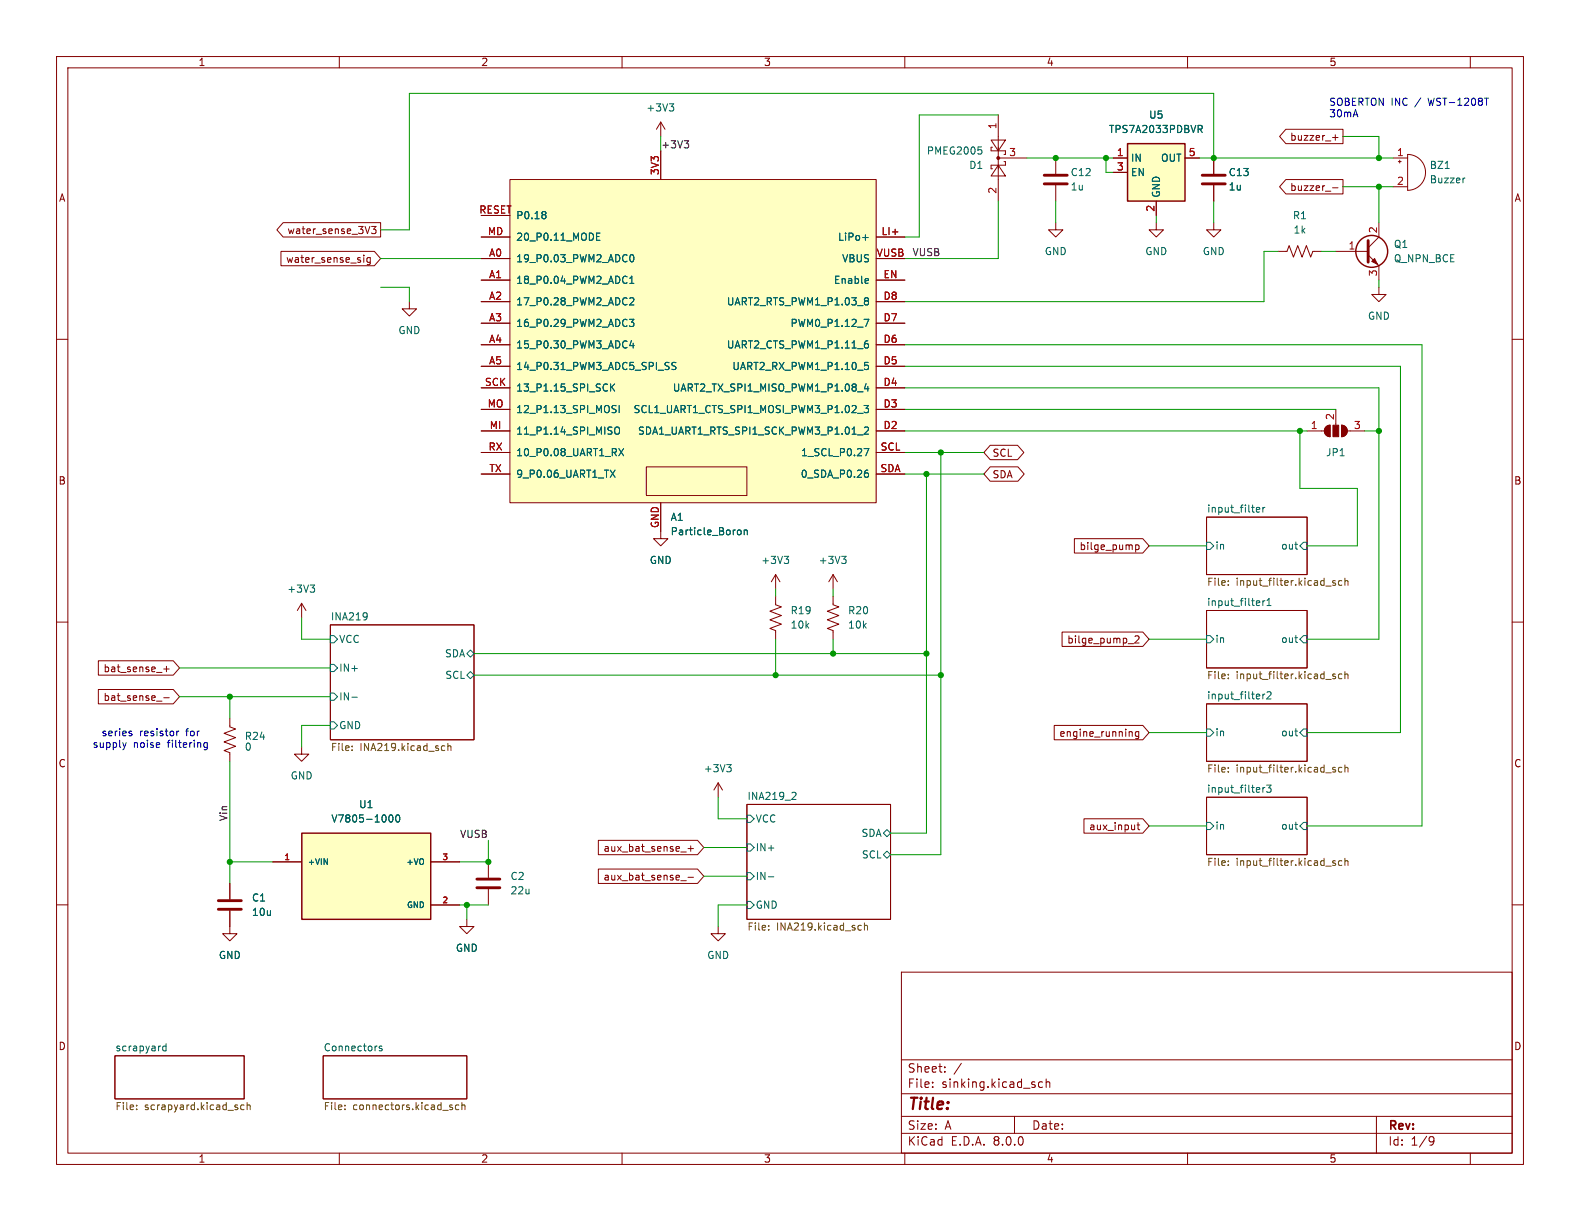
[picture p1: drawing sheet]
<svg xmlns="http://www.w3.org/2000/svg" width="279mm" height="216mm" viewBox="0 0 279 216" stroke-linecap="round" stroke-linejoin="round" font-family="sans-serif">
<g fill="none" stroke="#840000" stroke-width=".18">
<path d="M10 10h259.4v195.9h-259.4zM12 12h255.4v191.9h-255.4zM60 10v2M110 10v2M160 10v2M210 10v2M260 10v2M246.4 27.9h2.5M246.4 33h2.5M247.3 28.6h.5M247.5 28.3v.5M248.9 27.3a3.2 3.2 0 0 1 3.2 3.2 3.2 3.2 0 0 1-3.2 3.2z"/>
<path d="M10 60h2M72.4 53.3v1.3h1.3l-1.3 1.3-1.3-1.3h1.3M267.4 60h2M231.1 76.2h3.1M234.5 75.5l.7-.3v2a1.02 1.02 0 0 1-.9-.6 1.02 1.02 0 0 1 .2-1.1zM236.2 72.4v2.8M237.2 75.2a1.02 1.02 0 0 1 1 1 1.02 1.02 0 0 1-1 1zM238.3 76.2h3M213.4 91.4h17.7v10.2h-17.7zM10 110h2M53.3 106.7l-.7 1.3M53.3 106.7v2.5"/>
<path d="M53.3 106.7l.8 1.3M58.4 110.5h25.4v20.3h-25.4zM213.4 108h17.7v10.1h-17.7zM267.4 110h2M213.4 124.5h17.7v10.1h-17.7zM10 160h2M132.1 142.2h25.4v20.4h-25.4zM213.4 141h17.7v10.1h-17.7zM267.4 160h2M127 163.8v1.3h1.3l-1.3 1.3-1.3-1.3h1.3M159.4 171.9h108v32h-108zM20.3 186.7h22.9v7.6h-22.9z"/>
<path d="M57.1 186.7h25.4v7.6h-25.4zM159.4 197.4h108M159.4 193.4h108M159.4 187.4h108M164.9 192.1v.2M164.9 191.4v.1M167.1 189.4v.2M167.1 188.7v.1M170 188l-1.3 1.9M179.4 197.4v3M184.4 191.4l-.5-.1-.3 .3v.4l.2 .2h.6M185 191.4l.2-.1 .4 .1v.9"/>
<path d="M185 190.8v1.5M243.4 197.4v6.5M60 203.9v2M110 203.9v2M159.4 200.4h108M160 203.9v2M210 203.9v2M253 201l.5 .1a.99 .99 0 0 1-.4 1.4h-.2M253.6 201.6l-.3 .3h-.3M260 203.9v2"/>
</g>
<g fill="none" stroke="#006464" stroke-width=".18">
<path d="M255.6 29.8h.7M259.1 31.5h-.3M213.4 95.9h.6l.6 .6-.6 .7h-.6zM222.2 90.1l.6-.1-.1-.2-.3-.1-.2 .2v.6h.5M223.3 89.7v.9M223.7 89.7l-.4 .3M230.5 95.9h.6v1.3h-.6l-.6-.7zM54.9 103.4h.7l-.4 .5M55.4 103.9l.2 .3v.3l-.2 .2M58.4 117.5h.7l.6 .6-.6 .6h-.7zM58.4 112.4h.7l.6 .6-.6 .7h-.7zM64.8 108.4l.1 .1a1.07 1.07 0 0 1-.2 1"/>
<path d="M64.9 108.9l-.1 .2M82.5 115.6l.7-.7 .6 .7-.6 .6zM82.5 119.4l.7-.7 .6 .7-.6 .6zM213.4 112.4h.6l.6 .6-.6 .7h-.6zM223.3 106.2v.9M223.7 106.2l-.4 .3M224 107.1h.8M224 106.2l.4-.4v1.3M230.5 112.4h.6v1.3h-.6l-.6-.7zM58.4 122.6h.7l.6 .6-.6 .6h-.7zM58.4 127.6h.7l.6 .7-.6 .6h-.7zM62.2 123.3h1"/>
<path d="M213.4 128.9h.6l.6 .6-.6 .7h-.6zM223.3 122.7v.9M223.3 139.2v.9M223.7 139.2l-.4 .3M223.7 122.7l-.4 .3M224 138.8h.8l-.5 .5 .4 .1v.6l-.2 .1-.5-.1M224 122.4l.5-.1 .3 .4-.8 .9h.8M229.9 129.5l.6-.6h.6v1.3h-.6zM132.1 154.3h.6l.6 .6-.6 .7h-.6zM132.1 149.2h.6l.6 .7-.6 .6h-.6zM132.1 159.4h.6l.6 .6-.6 .7h-.6zM132.1 144.1h.6l.6 .7-.6 .6h-.6z"/>
<path d="M135.9 155h.9M140.2 140.1l.4 .1 .2 .3-.8 .9h.8M156.2 147.3l.6-.6 .7 .6-.7 .7zM156.2 151.1l.6-.6 .7 .6-.7 .7zM213.4 145.4h.6l.6 .7-.6 .6h-.6zM230.5 145.4h.6v1.3h-.6l-.6-.6zM29.4 184.5v1.3M29.4 185h-.4l-.2 .2 .1 .6h.5M67.5 185h-.3l-.2 .1 .1 .2 .4 .2v.3h-.5"/>
</g>
<g fill="none" stroke="#725600" stroke-width=".18">
<path d="M217.2 102.7v.1M217.2 103.4v.1M217.2 119.2v.2M217.2 119.9v.1M236.1 102.7h-.3l-.1 .1v.2l.4 .1v.3h-.4M236.1 119.2h-.3l-.1 .2v.1l.4 .2v.3h-.4M237.3 102.7h-.4l-.2 .2 .1 .5h.5M237.3 119.2h-.4l-.2 .2 .1 .6h.5M237.8 102.2v1.3M237.8 118.7v1.3M237.8 102.8l.2-.1h.3l.1 .8M237.8 119.3l.2-.1h.3l.1 .8"/>
<path d="M62.3 132.6v.1M62.3 131.9v.2M78.3 131.9h.4M78.7 132.7h-.4M79.2 132l.2-.1h.3v.8M79.2 131.4v1.3M217.2 135.7v.2M217.2 136.4v.1M236.1 135.7h-.3l-.1 .2v.1l.4 .2v.3h-.4M237.3 135.7h-.4l-.2 .2 .1 .6h.5M237.8 135.3v1.2M237.8 135.8l.2-.1h.3l.1 .8"/>
<path d="M217.2 152.9v.1M217.2 152.3v.1M236.1 152.3l-.3-.1-.1 .2v.2l.4 .1v.3h-.4M237.3 152.3l-.4-.1-.2 .2 .1 .6h.5M237.8 152.3l.2-.1 .3 .1 .1 .7M237.8 151.8v1.2M135.9 164.3v.2M135.9 163.7v.1M152 163.6l.3 .1M152.3 164.4l-.3 .1M152.9 163.7l.1-.1 .3 .1 .1 .8M152.9 163.2v1.3"/>
<path d="M24.2 196.1v.1M24.2 195.4v.2M43.2 195.4h-.4l-.2 .2 .1 .6h.5M43.7 195.5l.2-.1h.3v.8M43.7 194.9v1.3M61 196.1v.1M61 195.4v.2M79.9 195.8l.1 .2-.1 .2M79.9 195.4h.1M81.1 195.4h-.3l-.3 .2 .2 .6h.4M81.7 195.5l.2-.1h.3v.8M81.7 194.9v1.3"/>
</g>
<g fill="#840000" stroke="#840000" stroke-width=".18">
<path d="M234.5 75.5l.7-.3v2a1.02 1.02 0 0 1-.9-.6 1.02 1.02 0 0 1 .2-1.1z"/>
<path d="M235.7 75.2h1v2h-1z"/>
<path d="M237.2 75.2a1.02 1.02 0 0 1 1 1 1.02 1.02 0 0 1-1 1z"/>
</g>
<path d="M90.2 31.8h64.7v57.1h-64.7z" fill="#ffffc2"/>
<g fill="none" stroke="#840000" stroke-width=".18">
<path d="M85.1 38.1h5.1M90.2 31.8h64.7v57.1h-64.7zM116.8 21.6v2.5M116.8 26.7v5.1M116.8 21.6l-.7 1.3M116.8 21.6l.8 1.3M175.3 24.8h2.5l-1.3 1.9zM175.5 26h-.2v.7h2.5v.6h-.3M176.5 29.2l1.3 1.9h-2.5zM176.5 20.3v15.3M176.5 27.9h5.1M177.5 28.6h.3v.6h-2.5v.6h.2"/>
<path d="M186.7 39.4v1.2h1.3l-1.3 1.3-1.3-1.3h1.3M186.7 27.9v2.8M186.7 32.8v2.8M204.5 39.4v1.2h1.2l-1.2 1.3-1.3-1.3h1.3M214.6 39.4v1.2h1.3l-1.3 1.3-1.2-1.3h1.2M85.1 45.7h5.1M85.1 49.5h5.1M85.1 53.3h5.1M85.1 57.2h5.1M85.1 41.9h5.1M154.9 45.7h5.1M154.9 49.5h5.1"/>
<path d="M154.9 53.3h5.1M154.9 57.2h5.1M154.9 41.9h5.1M85.1 61h5.1M85.1 64.8h5.1M85.1 76.2h5.1M85.1 72.4h5.1M85.1 68.6h5.1M154.9 61h5.1M154.9 64.8h5.1M154.9 76.2h5.1M154.9 72.4h5.1"/>
<path d="M154.9 68.6h5.1M85.1 80h5.1M85.1 83.8h5.1M114.3 82.6h17.8v5h-17.8zM116.8 88.9v6.4h1.3l-1.3 1.2-1.2-1.2h1.2M154.9 80h5.1M154.9 83.8h5.1M137.2 105.4v1.5l1 .4-2.1 .8 2.1 .7-2.1 .8 2.1 .8-2.1 .7 1.1 .4v1.5M137.2 101.6v2.5M137.2 101.6l-.8 1.3M137.2 101.6l.7 1.3M147.3 105.4v1.5l1 .4-2 .8 2 .7-2 .8 2 .8-2 .7 1 .4v1.5"/>
<path d="M147.3 101.6l-.7 1.3M147.3 101.6v2.5M147.3 101.6l.8 1.3M40.6 127v1.5l1.1 .4-2.1 .8 2.1 .7-2.1 .8 2.1 .8-2.1 .7 1 .4v1.5M53.3 132.1v1.3h1.3l-1.3 1.2-1.2-1.2h1.2M40.6 156.2v2.8M40.6 161v4.1h1.3l-1.3 1.3-1.2-1.3h1.2M82.5 162.6v1.2h1.3l-1.3 1.3-1.2-1.3h1.2"/>
</g>
<g fill="none" stroke="#006464" stroke-width=".18">
<path d="M118.4 18.4h.7l-.4 .4M118.9 18.8l.2 .3v.3l-.2 .2M96.3 37.4l.2 .3-.2 .3 .2 .2v.2l-.2 .3M173 26h.6M173.4 26.5l.2 .2v.3l-.2 .2M105.5 41.8h.4M105.5 42.5h.6M105.5 41.2h.6M111.3 56.5h.8l-.4 .4 .3 .2v.5l-.2 .1-.5-.1M111.4 52.8l.4-.2 .3 .4-.8 .9h.8M111.4 50.1h.7M111.4 49.2l.3-.4v1.3"/>
<path d="M111.5 45.2l.2-.2a.68 .68 0 0 1 .4 .7 .68 .68 0 0 1-.4 .6l-.2-.1-.1-.4zM152.6 42h.9M152.8 56.5h.8l-.5 1.2M153.1 52.6h.2l.3 .3-.3 .3M153.1 53.2h.2M153.3 53.2l.3 .2v.3l-.1 .2h-.4M153.4 49.3l.2 .3-.6 .1M153.5 50l-.1 .1M108 67.9v1.3M108.2 68.4l.5 .8M108.5 71.7l.4 .1M108.5 72.3l.3 .1 .1 .3-.2 .3h-.3"/>
<path d="M108.7 67.9l-.7 .7M108.8 75.7l.2-.2a.43 .43 0 0 1 .5 .4v.5a.42 .42 0 0 1-.4 .4 .42 .42 0 0 1-.4-.4zM109.4 79.3l.9 1.3M109.5 71.7v1.3M110.3 79.3l-.9 1.3M111.7 60.2l-.3 .9h.8M112 60.7v.8M119.5 64.1h-.5l-.2 .2 .1 .3 .6 .3v.3l-.2 .1h-.5M151.6 76.9h1M151.6 73.1h1M152.8 71.7h.8l-.4 .5 .3 .1v.5l-.2 .2-.5-.2M152.8 79.3h.8l-.5 1.3"/>
<path d="M152.9 75.6l.4-.1 .3 .4-.8 .9h.8M152.9 64.1h.6M153 64.6h.3l.3 .2-.1 .5h-.5M153.1 60.8h.4l.1 .2-.1 .4-.4 .1M153.2 67.8l-.3 .9h.7M153.5 68.3v.9M153.5 60.3h-.4M107.9 83.1l.9 1.3M108.8 83.1l-.9 1.3M130.5 93.8l.3-.1 .3 .3-.1 .4-.2 .2-.3-.1M131.6 93.8l.2-.1 .3 .1v.8M131.6 93.7v.9"/>
<path d="M138.7 98.4h.8l-.5 .5M139.2 98.9l.3 .2v.3l-.3 .2M148.8 98.4h.8l-.4 .5M149.4 98.9l.2 .2v.3l-.2 .2M153.1 83.6l.4 .1 .1 .2-.1 .4-.4 .1M153.2 83.1h.3"/>
</g>
<path d="M184.7 32.5h4M184.7 31h4M38.6 159.3h4.1M38.6 160.8h4.1" fill="none" stroke="#840000" stroke-width=".51"/>
<circle cx="176.5" cy="27.9" r=".25" fill="#840000" stroke="#840000" stroke-width=".18"/>
<path d="M199.4 25.4h10.1v10.2h-10.1z" fill="#ffffc2"/>
<g fill="none" stroke="#840000" stroke-width=".25">
<path d="M199.4 25.4h10.1v10.2h-10.1z"/>
<circle cx="242.6" cy="44.4" r="2.82"/>
</g>
<g fill="none" stroke="#840000" stroke-width=".18">
<path d="M196.8 27.9h2.6M196.8 30.5h2.6M204.5 35.6v2.5M209.5 27.9h2.6M214.6 27.9v2.8M214.6 32.8v2.8M243.8 39.4v2.5l-1.9 1.9M226.1 44.5h1.5l.4-1.1 .7 2.1 .8-2.1 .8 2.1 .7-2.1 .8 2.1 .4-1h1.5M236.2 44.5h5.7M241.9 45.1l1.9 1.9v2.5M243.8 50.8v1.3h1.3l-1.3 1.2-1.2-1.2h1.2M127 138.4l-.8 1.3"/>
<path d="M127 138.4v2.6M127 138.4l.8 1.3M86.4 152.4v2.8M86.4 157.2v2.8"/>
</g>
<path d="M211.9 22.2h.5l.2 .2-.1 .4h-.6M212.2 22.8l.4 .6M128.5 135.2h.8l-.4 .5M129.1 135.7l.2 .2v.3l-.2 .3" fill="none" stroke="#006464" stroke-width=".18"/>
<path d="M212.6 32.5h4.1M212.6 31h4.1M241.9 42.5v3.9M84.3 157h4.1M84.3 155.4h4.1" fill="none" stroke="#840000" stroke-width=".51"/>
<path d="M243.1 45.7l.5 1-1-.5z" fill="#840000" stroke="#840000" stroke-width=".18"/>
<path d="M53.4 147.3h22.8v15.3h-22.8z" fill="#ffffc2"/>
<path d="M53.4 147.3h22.8v15.3h-22.8z" fill="none" stroke="#840000" stroke-width=".25"/>
<g fill="none" stroke="#840000" stroke-width=".18">
<path d="M50.1 39.4h17.2v2.5h-17.2l-1.1-1.3zM85.1 38.1h5.1M116.8 26.7v5.1M196.8 27.9h2.6M196.8 30.5h2.6M204.5 35.6v2.5M209.5 27.9h2.6M214.6 27.9v2.8M214.6 32.8v2.8M227.4 31.7h10.1v2.6h-10.1l-1.1-1.3zM227.4 22.9h10.1v2.5h-10.1l-1.1-1.3zM235.6 33.2h1"/>
<path d="M235.6 24.3h1M236.1 23.8v1M49.7 44.4h16.5l1.1 1.3-1.1 1.3h-16.5zM64.3 45.1v.1M64.3 45.5v.9M65.5 45.5v1.1l-.3 .2h-.3M65.5 45.6l-.4-.1-.2 .3 .1 .5h.5M65.7 40h.8l-.4 .5 .3 .1v.6l-.2 .1-.5-.1M85.1 45.7h5.1M85.1 49.5h5.1M85.1 53.3h5.1M85.1 57.2h5.1"/>
<path d="M85.1 41.9h5.1M154.9 45.7h5.1M154.9 49.5h5.1M154.9 53.3h5.1M154.9 57.2h5.1M154.9 41.9h5.1M85.1 61h5.1M85.1 64.8h5.1M85.1 76.2h5.1M85.1 72.4h5.1M85.1 68.6h5.1M154.9 61h5.1"/>
<path d="M154.9 64.8h5.1M154.9 76.2h5.1M154.9 72.4h5.1M154.9 68.6h5.1M175.1 78.7h4.8l1.2 1.3-1.2 1.3h-4.8l-1.1-1.3zM85.1 80h5.1M85.1 83.8h5.1M116.8 88.9v5.1M154.9 80h5.1M154.9 83.8h5.1M175.1 82.5h4.9l1.1 1.3-1.1 1.3h-4.9l-1.1-1.3zM190 95.2h12.1l1.1 1.3-1.1 1.3h-12.1z"/>
<path d="M200.8 96.3v1.3M200.8 96.4l.4-.1 .2 .3-.1 .5h-.5M17.4 116.8h13.2l1.1 1.3-1.1 1.3h-13.2zM29 118.3h.9M29.4 117.8v1M187.8 111.8h14.3l1.1 1.2-1.1 1.3h-14.3zM199.5 113.8h1M200.7 112.6l.5-.2 .2 .4-.8 .9h.8M17.4 121.9h13.2l1.1 1.3-1.1 1.3h-13.2zM27.7 124h.9M29 123.4h.9M186.4 128.3h15.7l1.1 1.2-1.1 1.3h-15.7z"/>
<path d="M199.9 129.4l.3 .1v.7M201.4 129.4h-.4l-.2 .2 .1 .5h.5M201.4 129.4v1l-.3 .2h-.3M40.6 156.2v2.8M48.3 152.4h5M76.2 152.4h5.1M105.8 148.6h17.5l1.2 1.3-1.2 1.2h-17.5zM105.8 153.7h17.5l1.2 1.2-1.2 1.3h-17.5zM120.4 150.7h1M120.4 155.7h1M121.7 150h.9M121.7 155.1h.9"/>
<path d="M122.1 149.6v.9M191.7 144.8h10.4l1.1 1.3-1.1 1.2h-10.4zM201.1 145.9h.5M201.2 145.5v1l.4 .2M40.6 161v2.8M76.2 160h5.1"/>
</g>
<g fill="none" stroke="#006464" stroke-width=".18">
<path d="M96.3 37.4l.2 .3-.2 .3 .2 .2v.2l-.2 .3M211.9 22.2h.5l.2 .2-.1 .4h-.6M212.2 22.8l.4 .6M105.5 41.8h.4M105.5 42.5h.6M105.5 41.2h.6M111.3 56.5h.8l-.4 .4 .3 .2v.5l-.2 .1-.5-.1M111.4 52.8l.4-.2 .3 .4-.8 .9h.8M111.4 50.1h.7M111.4 49.2l.3-.4v1.3M111.5 45.2l.2-.2a.68 .68 0 0 1 .4 .7 .68 .68 0 0 1-.4 .6l-.2-.1-.1-.4zM152.6 42h.9"/>
<path d="M152.8 56.5h.8l-.5 1.2M153.1 52.6h.2l.3 .3-.3 .3M153.1 53.2h.2M153.3 53.2l.3 .2v.3l-.1 .2h-.4M153.4 49.3l.2 .3-.6 .1M153.5 50l-.1 .1M108 67.9v1.3M108.2 68.4l.5 .8M108.5 71.7l.4 .1M108.5 72.3l.3 .1 .1 .3-.2 .3h-.3M108.7 67.9l-.7 .7M108.8 75.7l.2-.2a.43 .43 0 0 1 .5 .4v.5a.42 .42 0 0 1-.4 .4 .42 .42 0 0 1-.4-.4z"/>
<path d="M109.4 79.3l.9 1.3M109.5 71.7v1.3M110.3 79.3l-.9 1.3M111.7 60.2l-.3 .9h.8M112 60.7v.8M119.5 64.1h-.5l-.2 .2 .1 .3 .6 .3v.3l-.2 .1h-.5M151.6 76.9h1M151.6 73.1h1M152.8 71.7h.8l-.4 .5 .3 .1v.5l-.2 .2-.5-.2M152.8 79.3h.8l-.5 1.3M152.9 75.6l.4-.1 .3 .4-.8 .9h.8M152.9 64.1h.6"/>
<path d="M153 64.6h.3l.3 .2-.1 .5h-.5M153.1 60.8h.4l.1 .2-.1 .4-.4 .1M153.2 67.8l-.3 .9h.7M153.5 68.3v.9M153.5 60.3h-.4M107.9 83.1l.9 1.3M108.8 83.1l-.9 1.3M130.5 93.8l.3-.1 .3 .3-.1 .4-.2 .2-.3-.1M131.6 93.8l.2-.1 .3 .1v.8M131.6 93.7v.9M153.1 83.6l.4 .1 .1 .2-.1 .4-.4 .1M153.2 83.1h.3"/>
<path d="M68.9 144.2l.2-.1a.68 .68 0 0 1 .4 .6 .68 .68 0 0 1-.4 .7 .84 .84 0 0 1-.2-1.2zM70.1 144.2l.2-.1a.68 .68 0 0 1 .4 .6 .68 .68 0 0 1-.4 .7l-.2-.2-.1-.3z"/>
</g>
<path d="M121 24.9h.8l-.4 .5M121.5 25.4l.3 .2v.3l-.3 .3" fill="none" stroke="#0f0f0f" stroke-width=".18"/>
<path d="M262.5 17.4h.7M21.7 131.3l.3 .9M22 132.2l-.1 .3M22.3 131.3l-.3 .9M23 129.7l.3 .1v.1l-.1 .2h-.3M23 129.3h.3M31.3 129.3v.8M31.6 129.3l-.3 .2M36.6 131.3v1l-.2 .3-.3-.1M36.6 131.4l-.3-.1-.3 .3 .2 .5h.4" fill="none" stroke="#0000c2" stroke-width=".18"/>
<g fill="none" stroke="#009600" stroke-width=".18">
<path d="M116.8 24.1v2.6M176.5 35.6v10.1h-16.5M176.5 20.3h-13.9v21.6h-2.6M181.6 27.9h15.2M186.7 35.6v3.8M195.6 27.9v2.6h1.2M204.5 38.1v1.3M212.1 27.9h34.3M214.6 27.9v-11.4h-142.2v24.1h-5.1M214.6 35.6v3.8M237.5 24.1h6.3v3.8M237.5 33h8.9"/>
<path d="M243.8 33v6.4M67.3 50.8h5.1v2.5M67.3 45.7h17.8M226.1 44.5h-2.6v8.8h-63.5M233.7 44.5h2.5M243.8 49.5v1.3M160 68.6h83.8v44.4h-12.7M160 76.2h71.1M160 61h91.5v85.1h-20.4M160 64.8h87.6v64.7h-16.5M160 72.4h76.2M229.9 76.2v10.2h10.1v10.1h-8.9"/>
<path d="M241.3 76.2h2.5M160 83.8h14M160 80h14M163.8 83.8v63.5h-6.3M166.4 80v71.1h-8.9M203.2 96.5h10.2M31.7 118.1h26.7M53.3 109.2v3.8h5.1M83.8 115.6h80M83.8 119.4h82.6M137.2 104.1v1.3M137.2 113v6.4"/>
<path d="M147.3 104.1v1.3M147.3 113v2.6M203.2 113h10.2M31.7 123.2h26.7M40.6 123.2v3.8M40.6 134.6v21.6M58.4 128.3h-5.1v3.8M203.2 129.5h10.2M40.6 152.4h7.7M86.4 148.6v3.8h-5.1M124.5 154.9h7.6M124.5 149.9h7.6"/>
<path d="M127 141v3.8h5.1M203.2 146.1h10.2M81.3 160h5.1M82.5 160v2.6M132.1 160h-5.1v3.8"/>
</g>
<g fill="#009600" stroke="#009600" stroke-width=".18">
<circle cx="186.7" cy="27.9" r=".46"/>
<circle cx="195.6" cy="27.9" r=".46"/>
<circle cx="166.4" cy="80" r=".46"/>
<circle cx="163.8" cy="83.8" r=".46"/>
<circle cx="40.6" cy="123.2" r=".46"/>
<circle cx="86.4" cy="152.4" r=".46"/>
<circle cx="82.5" cy="160" r=".46"/>
<circle cx="40.6" cy="152.4" r=".46"/>
<circle cx="243.8" cy="76.2" r=".46"/>
<circle cx="229.9" cy="76.2" r=".46"/>
<circle cx="137.2" cy="119.4" r=".46"/>
<circle cx="147.3" cy="115.6" r=".46"/>
<circle cx="166.4" cy="119.4" r=".46"/>
<circle cx="163.8" cy="115.6" r=".46"/>
<circle cx="243.8" cy="33" r=".46"/>
<circle cx="243.8" cy="27.9" r=".46"/>
<circle cx="214.6" cy="27.9" r=".46"/>
</g>
<text font-size="2.8" fill="#840000" x="160.4" y="196.8">Title:</text>
<g font-size="2.1" fill="#840000">
<text x="160.4" y="189.9">Sheet:</text>
<text x="160.4" y="192.6">File:</text>
<text x="166.5" y="192.6">sinking.kicad_sch</text>
<text x="160.4" y="202.8">KiCad</text>
<text x="160.4" y="200">Size:</text>
<text x="167.1" y="200">A</text>
<text x="168.1" y="202.8">E.D.A.</text>
<text x="175.7" y="202.8">8.0.0</text>
<text x="182.4" y="200">Date:</text>
<text x="245.4" y="200.2">Rev:</text>
<text x="245.4" y="202.8">Id:</text>
<text x="249.5" y="202.8">1/9</text>
</g>
<g font-size="1.8" fill="#840000">
<text x="35" y="11.9">1</text>
<text x="85" y="11.9">2</text>
<text x="135" y="11.9">3</text>
<text x="185" y="11.9">4</text>
<text x="235" y="11.9">5</text>
<text x="228" y="25.1">buzzer_+</text>
<text x="10.3" y="35.9">A</text>
<text x="228" y="34">buzzer_-</text>
<text x="267.7" y="35.9">A</text>
<text x="50.7" y="41.6">water_sense_3V3</text>
<text x="50.5" y="46.7">water_sense_sig</text>
<text x="175.4" y="81">SCL</text>
<text x="10.3" y="85.9">B</text>
<text x="175.4" y="84.8">SDA</text>
<text x="267.7" y="85.9">B</text>
<text x="190.8" y="97.5">bilge_pump</text>
<text x="188.6" y="114">bilge_pump_2</text>
<text x="18.2" y="119.1">bat_sense_+</text>
<text x="18.2" y="124.1">bat_sense_-</text>
<text x="187.2" y="130.5">engine_running</text>
<text x="10.3" y="135.9">C</text>
<text x="267.7" y="135.9">C</text>
<text x="192.5" y="147">aux_input</text>
<text x="106.6" y="150.8">aux_bat_sense_+</text>
<text x="106.6" y="155.9">aux_bat_sense_-</text>
<text x="10.3" y="185.9">D</text>
<text x="267.7" y="185.9">D</text>
<text x="35" y="205.8">1</text>
<text x="85" y="205.8">2</text>
<text x="135" y="205.8">3</text>
<text x="185" y="205.8">4</text>
<text x="235" y="205.8">5</text>
</g>
<g font-size="1.8" fill="#006464">
<text x="114.2" y="19.9">+3V3</text>
<text x="196" y="23.7">TPS7A2033PDBVR</text>
<text x="203.1" y="21.2">U5</text>
<text x="163.8" y="27.5">PMEG2005</text>
<text x="199.9" y="28.8">IN</text>
<text x="205.2" y="28.8">OUT</text>
<text x="171.3" y="30.1">D1</text>
<text x="189.2" y="33.9">1u</text>
<text x="189.2" y="31.3">C12</text>
<text x="199.9" y="31.3">EN</text>
<text x="205.3" y="35.1" transform="rotate(-90 205.3 35.1)">GND</text>
<text x="217.2" y="33.9">1u</text>
<text x="217.2" y="31.3">C13</text>
<text x="252.7" y="30.1">BZ1</text>
<text x="252.7" y="32.6">Buzzer</text>
<text x="91.2" y="39">P0.18</text>
<text x="228.5" y="39">R1</text>
<text x="228.6" y="41.5">1k</text>
<text x="91.2" y="46.6">19_P0.03_PWM2_ADC0</text>
<text x="91.2" y="42.8">20_P0.11_MODE</text>
<text x="148.1" y="42.8">LiPo+</text>
<text x="148.8" y="46.6">VBUS</text>
<text x="184.7" y="45.3">GND</text>
<text x="202.4" y="45.3">GND</text>
<text x="212.6" y="45.3">GND</text>
<text x="246.4" y="46.6">Q_NPN_BCE</text>
<text x="246.4" y="44">Q1</text>
<text x="91.2" y="50.4">18_P0.04_PWM2_ADC1</text>
<text x="147.4" y="50.4">Enable</text>
<text x="70.4" y="59.3">GND</text>
<text x="91.2" y="54.2">17_P0.28_PWM2_ADC2</text>
<text x="91.2" y="58">16_P0.29_PWM2_ADC3</text>
<text x="128.4" y="54.2">UART2_RTS_PWM1_P1.03_8</text>
<text x="139.7" y="58">PWM0_P1.12_7</text>
<text x="241.8" y="56.7">GND</text>
<text x="91.2" y="61.8">15_P0.30_PWM3_ADC4</text>
<text x="91.2" y="65.6">14_P0.31_PWM3_ADC5_SPI_SS</text>
<text x="128.4" y="61.8">UART2_CTS_PWM1_P1.11_6</text>
<text x="129.4" y="65.6">UART2_RX_PWM1_P1.10_5</text>
<text x="91.2" y="69.4">13_P1.15_SPI_SCK</text>
<text x="118.9" y="69.4">UART2_TX_SPI1_MISO_PWM1_P1.08_4</text>
<text x="91.2" y="77.1">11_P1.14_SPI_MISO</text>
<text x="91.2" y="73.3">12_P1.13_SPI_MOSI</text>
<text x="111.9" y="73.3">SCL1_UART1_CTS_SPI1_MOSI_PWM3_P1.02_3</text>
<text x="112.7" y="77.1">SDA1_UART1_RTS_SPI1_SCK_PWM3_P1.01_2</text>
<text x="91.2" y="80.9">10_P0.08_UART1_RX</text>
<text x="141.6" y="80.9">1_SCL_P0.27</text>
<text x="234.4" y="80.9">JP1</text>
<text x="91.2" y="84.7">9_P0.06_UART1_TX</text>
<text x="141.5" y="84.7">0_SDA_P0.26</text>
<text x="118.5" y="92.3">A1</text>
<text x="118.5" y="94.8">Particle_Boron</text>
<text x="213.4" y="90.7">input_filter</text>
<text x="114.8" y="99.9">GND</text>
<text x="134.5" y="99.9">+3V3</text>
<text x="144.7" y="99.9">+3V3</text>
<text x="214.8" y="97.4">in</text>
<text x="226.5" y="97.4">out</text>
<text x="50.7" y="105">+3V3</text>
<text x="213.4" y="107.2">input_filter1</text>
<text x="58.4" y="109.8">INA219</text>
<text x="59.9" y="113.9">VCC</text>
<text x="139.7" y="111.4">10k</text>
<text x="139.7" y="108.8">R19</text>
<text x="149.9" y="111.4">10k</text>
<text x="149.9" y="108.8">R20</text>
<text x="214.8" y="113.9">in</text>
<text x="226.5" y="113.9">out</text>
<text x="59.9" y="119">IN+</text>
<text x="78.6" y="116.4">SDA</text>
<text x="59.9" y="124.1">IN-</text>
<text x="78.6" y="120.2">SCL</text>
<text x="213.4" y="123.7">input_filter2</text>
<text x="43.2" y="131">R24</text>
<text x="59.9" y="129.1">GND</text>
<text x="214.8" y="130.4">in</text>
<text x="226.5" y="130.4">out</text>
<text x="43.2" y="132.9">0</text>
<text x="124.4" y="136.8">+3V3</text>
<text x="51.3" y="138">GND</text>
<text x="63.4" y="143.1">U1</text>
<text x="132.1" y="141.5">INA219_2</text>
<text x="213.4" y="140.3">input_filter3</text>
<text x="58.5" y="145.6">V7805-1000</text>
<text x="133.5" y="145.6">VCC</text>
<text x="152.2" y="148.2">SDA</text>
<text x="214.8" y="146.9">in</text>
<text x="226.5" y="146.9">out</text>
<text x="90.2" y="155.8">C2</text>
<text x="133.5" y="155.8">IN-</text>
<text x="133.5" y="150.7">IN+</text>
<text x="152.3" y="152">SCL</text>
<text x="44.5" y="159.6">C1</text>
<text x="90.2" y="158.3">22u</text>
<text x="133.5" y="160.9">GND</text>
<text x="44.5" y="162.2">10u</text>
<text x="38.6" y="169.8">GND</text>
<text x="80.5" y="168.5">GND</text>
<text x="125" y="169.8">GND</text>
<text x="20.3" y="186">scrapyard</text>
<text x="57.1" y="186">Connectors</text>
</g>
<g font-size="1.8" fill="#a90000">
<text x="176.3" y="22.9" transform="rotate(-90 176.3 22.9)">1</text>
<text x="178.4" y="27.7">3</text>
<text x="197.4" y="27.7">1</text>
<text x="210.1" y="27.7">5</text>
<text x="246.9" y="27.7">1</text>
<text x="116.6" y="31.1" transform="rotate(-90 116.6 31.1)">3V3</text>
<text x="176.3" y="34.4" transform="rotate(-90 176.3 34.4)">2</text>
<text x="197.4" y="30.2">3</text>
<text x="246.9" y="32.8">2</text>
<text x="84.7" y="37.8">RESET</text>
<text x="86.2" y="41.7">MD</text>
<text x="155.8" y="41.7">LI+</text>
<text x="204.2" y="37.5" transform="rotate(-90 204.2 37.5)">2</text>
<text x="243.6" y="41.3" transform="rotate(-90 243.6 41.3)">2</text>
<text x="86.4" y="45.5">A0</text>
<text x="154.9" y="45.5">VUSB</text>
<text x="238.4" y="44.2">1</text>
<text x="86.4" y="49.3">A1</text>
<text x="86.4" y="53.1">A2</text>
<text x="156.1" y="53.1">D8</text>
<text x="156.1" y="49.3">EN</text>
<text x="243.6" y="49" transform="rotate(-90 243.6 49)">3</text>
<text x="86.4" y="56.9">A3</text>
<text x="156.1" y="56.9">D7</text>
<text x="86.4" y="60.7">A4</text>
<text x="86.4" y="64.5">A5</text>
<text x="156.1" y="64.5">D5</text>
<text x="156.1" y="60.7">D6</text>
<text x="85.7" y="68.3">SCK</text>
<text x="156.1" y="68.3">D4</text>
<text x="86.1" y="72.1">MO</text>
<text x="86.5" y="75.9">MI</text>
<text x="156.1" y="75.9">D2</text>
<text x="156.1" y="72.1">D3</text>
<text x="231.7" y="75.9">1</text>
<text x="236" y="74.4" transform="rotate(-90 236 74.4)">2</text>
<text x="239.3" y="75.9">3</text>
<text x="86.3" y="79.8">RX</text>
<text x="86.4" y="83.6">TX</text>
<text x="155.6" y="83.6">SDA</text>
<text x="155.6" y="79.8">SCL</text>
<text x="116.6" y="93.5" transform="rotate(-90 116.6 93.5)">GND</text>
</g>
<g font-size="1.8" fill="#0000c2">
<text x="234.9" y="18.8">SOBERTON INC</text>
<text x="234.9" y="20.8">30mA</text>
<text x="250.4" y="18.8">/</text>
<text x="252.9" y="18.8">WST-1208T</text>
<text x="17.9" y="130.4">series</text>
<text x="24.7" y="130.4">resistor</text>
<text x="33" y="130.4">for</text>
<text x="16.3" y="132.4">supply</text>
<text x="23.6" y="132.4">noise</text>
<text x="29.8" y="132.4">filtering</text>
</g>
<g font-size="1.8" fill="#0f0f0f">
<text x="116.8" y="26.3">+3V3</text>
<text x="161.3" y="45.4">VUSB</text>
<text x="40.3" y="145.3" transform="rotate(-90 40.3 145.3)">Vin</text>
<text x="81.3" y="148.2">VUSB</text>
</g>
<g font-size="1.8" fill="#725600">
<text x="213.4" y="103.9">File:</text>
<text x="218.6" y="103.9">input_filter.kicad_sch</text>
<text x="213.4" y="120.4">File:</text>
<text x="218.6" y="120.4">input_filter.kicad_sch</text>
<text x="58.4" y="133.1">File:</text>
<text x="63.6" y="133.1">INA219.kicad_sch</text>
<text x="213.4" y="136.9">File:</text>
<text x="218.6" y="136.9">input_filter.kicad_sch</text>
<text x="213.4" y="153.4">File:</text>
<text x="218.6" y="153.4">input_filter.kicad_sch</text>
<text x="132.1" y="164.9">File:</text>
<text x="137.3" y="164.9">INA219.kicad_sch</text>
<text x="20.3" y="196.6">File:</text>
<text x="25.5" y="196.6">scrapyard.kicad_sch</text>
<text x="57.1" y="196.6">File:</text>
<text x="62.4" y="196.6">connectors.kicad_sch</text>
</g>
<g font-size="1.4" fill="#a90000">
<text x="50.2" y="152.1">1</text>
<text x="78.1" y="152.1">3</text>
<text x="78.1" y="159.8">2</text>
</g>
<g font-size="1.4" fill="#006464">
<text x="54.4" y="153.1">+VIN</text>
<text x="71.7" y="153.1">+VO</text>
<text x="71.8" y="160.8">GND</text>
</g>
</svg>
